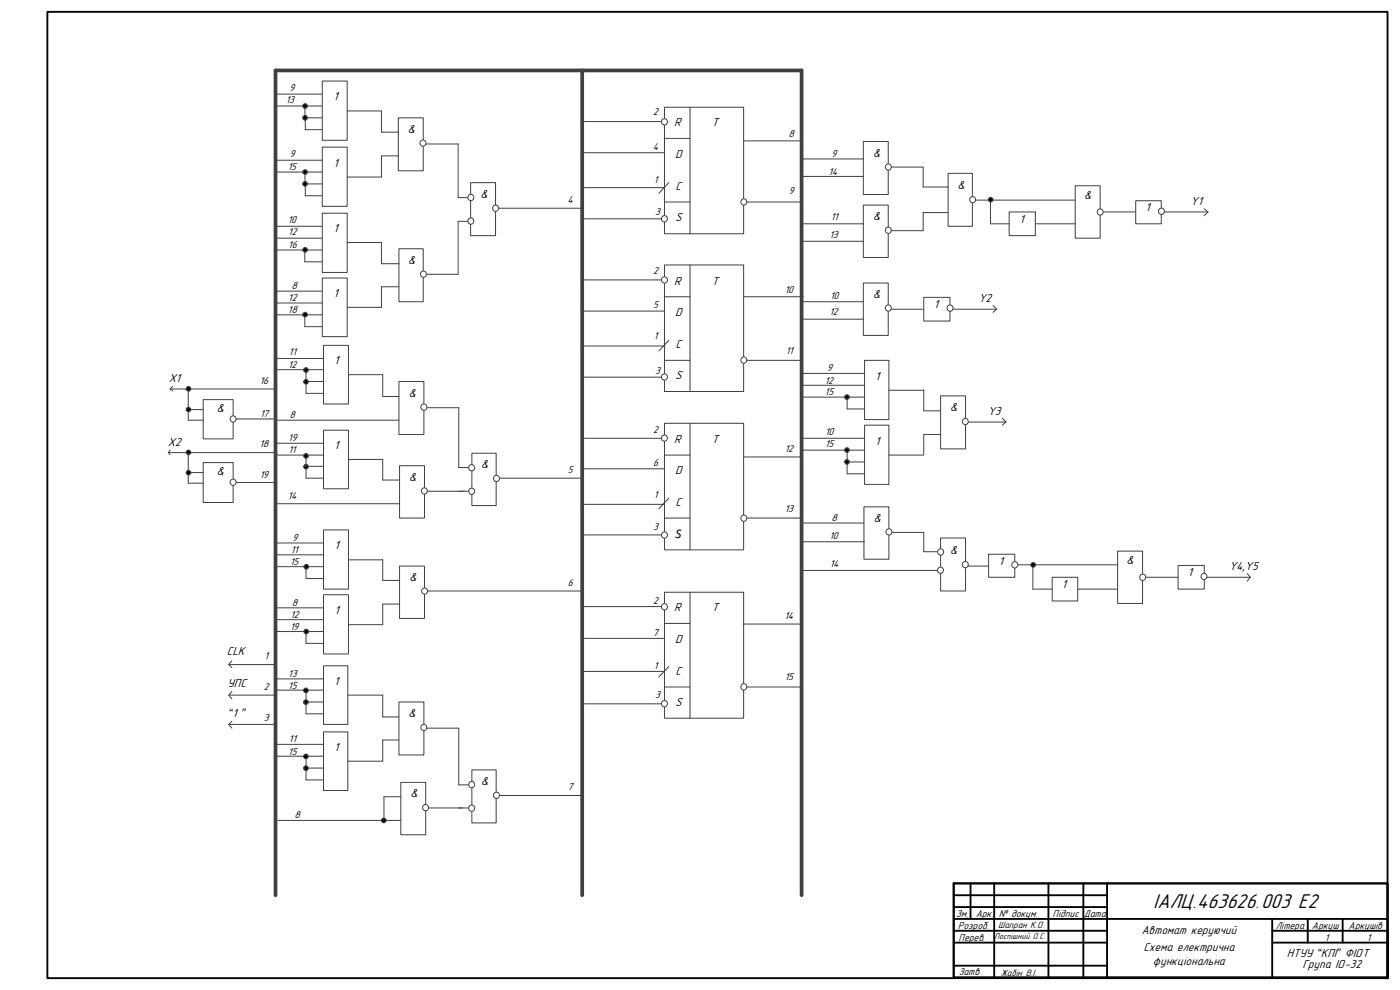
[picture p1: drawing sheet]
<svg xmlns="http://www.w3.org/2000/svg" width="594mm" height="420mm" viewBox="0 0 594 420" stroke-linecap="round" stroke-linejoin="round" font-family="sans-serif">
<g fill="none" stroke="#404040" stroke-width=".42">
<path d="M246.6 51.6h35.4M210.3 88.4h36.3M246.3 92.9h35.7M315.6 85.7h25.2M467 90h15.1M493.2 90h19.6M511.2 88.6l1.6 1.4-1.6 1.5M246.6 118.8h35.4M377.3 131.2h14.8M315.6 152.9h25.2M99.5 177.8h16.9M247.6 160.1h35.8"/>
<path d="M410.1 179.1h16.9M425.4 177.5l1.6 1.6-1.6 1.3M246.6 199h35.4M247.6 186h35.8M99.5 204.8h16.9M210.6 202.9h36.5M246.6 214h35.4M315.6 219.9h25.2M247.1 227h35.5M246.6 257.4h35.4M247.6 298.7h35.8M315.6 291.6h25.2"/>
<path d="M210.6 337.6h36.5"/>
</g>
<g fill="none" stroke="#000" stroke-width=".79">
<path d="M404.8 374.9h184.2v40h-184.2zM404.8 379.9h65.1M412 374.9v15.1M422 374.9v40M445 374.9v40M459.8 374.9v40M469.9 374.9v40M404.8 390h183.9M404.8 385h65.1M404.8 395h65.1M540 395h49.2M540 390v24.9"/>
<path d="M555.1 390v10M569.9 390v10M589 395v-390h-568.9v410.1h568.9M404.8 400h65.1M404.8 409.8h65.1M540 400h49"/>
</g>
<path d="M589 395v20.1" fill="none" stroke="#000" stroke-width="1.1"/>
<path d="M136.8 34.4h10.6v25.1h-10.6z" fill-rule="evenodd" fill="#fff"/>
<path d="M116.9 40h19.9M136.8 34.4h10.6v25.1h-10.6zM116.9 45h19.9M129.4 50h7.4M129.4 55h7.4M129.4 45l.2 10M147.4 47.1h14.5" fill="none" stroke="#404040" stroke-width=".42"/>
<circle cx="129.5" cy="45" r="1" fill="#0c0c0c"/>
<circle cx="129.5" cy="45" r="1" fill="none" stroke="#404040" stroke-width=".42"/>
<circle cx="129.5" cy="50" r="1" fill="#0c0c0c"/>
<circle cx="129.5" cy="50" r="1" fill="none" stroke="#404040" stroke-width=".42"/>
<path d="M136.8 62.4h10.6v25.2h-10.6z" fill-rule="evenodd" fill="#fff"/>
<path d="M116.9 68h19.9M116.9 73h19.9M129.4 78.1h7.4M129.4 73l.2 10.1M136.8 62.4h10.6v25.2h-10.6zM147.4 75.1h14.5M129.4 83.1h7.4" fill="none" stroke="#404040" stroke-width=".42"/>
<circle cx="129.5" cy="73" r="1" fill="#0c0c0c"/>
<circle cx="129.5" cy="73" r="1" fill="none" stroke="#404040" stroke-width=".42"/>
<circle cx="129.5" cy="78" r="1" fill="#0c0c0c"/>
<circle cx="129.5" cy="78" r="1" fill="none" stroke="#404040" stroke-width=".42"/>
<path d="M136.8 90.5h10.6v25.1h-10.6z" fill-rule="evenodd" fill="#fff"/>
<path d="M116.9 96h19.9M136.8 90.5h10.6v25.1h-10.6zM116.9 101.1h19.9M116.9 106.1h19.9M129.4 106.1v5h7.4M147.4 102.9h14.5" fill="none" stroke="#404040" stroke-width=".42"/>
<circle cx="129.5" cy="106" r="1" fill="#0c0c0c"/>
<circle cx="129.5" cy="106" r="1" fill="none" stroke="#404040" stroke-width=".42"/>
<path d="M136.8 118h10.6v24.9h-10.6z" fill-rule="evenodd" fill="#fff"/>
<path d="M136.8 118h10.6v24.9h-10.6zM116.9 123.6h19.9M116.9 128.6h19.9M116.9 133.6h19.9M129.4 133.6v5h7.4M147.4 130.4h14.5" fill="none" stroke="#404040" stroke-width=".42"/>
<circle cx="129.5" cy="133.5" r="1" fill="#0c0c0c"/>
<circle cx="129.5" cy="133.5" r="1" fill="none" stroke="#404040" stroke-width=".42"/>
<path d="M169.1 50h10.6v22.5h-10.6z" fill-rule="evenodd" fill="#fff"/>
<path d="M161.9 56.1h7.2M169.1 50h10.6v22.5h-10.6zM161.9 66.1h7.2" fill="none" stroke="#404040" stroke-width=".42"/>
<path d="M169.3 105.6h10.4v22.5h-10.4z" fill-rule="evenodd" fill="#fff"/>
<path d="M161.9 111.9h7.4M169.3 105.6h10.4v22.5h-10.4zM161.9 121.7h7.4" fill="none" stroke="#404040" stroke-width=".42"/>
<path d="M199.8 77.5h10.5v22.5h-10.5z" fill-rule="evenodd" fill="#fff"/>
<path d="M199.8 77.5h10.5v22.5h-10.5z" fill="none" stroke="#404040" stroke-width=".42"/>
<circle cx="210.4" cy="88.4" r="1.31" fill="#fff"/>
<g fill="none" stroke="#404040" stroke-width=".42">
<path d="M194.5 93.9h5.3M194.5 83.9h5.3"/>
<circle cx="210.4" cy="88.4" r="1.31"/>
</g>
<circle cx="199.9" cy="83.8" r="1.31" fill="#fff"/>
<circle cx="199.9" cy="83.8" r="1.31" fill="none" stroke="#404040" stroke-width=".42"/>
<circle cx="199.9" cy="93.8" r="1.31" fill="#fff"/>
<g fill="none" stroke="#404040" stroke-width=".42">
<path d="M161.9 47.1v9M161.9 66.1v9M179.9 61.1h14.8M194.5 61.4v22.5M194.5 93.9v22.5h-14.8M161.9 102.9v9M161.9 121.7v8.7"/>
<circle cx="199.9" cy="93.8" r="1.31"/>
</g>
<circle cx="179.8" cy="116.4" r="1.31" fill="#fff"/>
<circle cx="179.8" cy="116.4" r="1.31" fill="none" stroke="#404040" stroke-width=".42"/>
<circle cx="179.6" cy="60.7" r="1.31" fill="#fff"/>
<circle cx="179.6" cy="60.7" r="1.31" fill="none" stroke="#404040" stroke-width=".42"/>
<path d="M137.3 146.6h10.6v24.8h-10.6z" fill-rule="evenodd" fill="#fff"/>
<path d="M117.5 152.1h19.8M117.5 156.9h19.8M129.9 156.9v10.1h7.4M137.3 146.6h10.6v24.8h-10.6zM147.9 159h14.6M129.9 161.9h7.4" fill="none" stroke="#404040" stroke-width=".42"/>
<circle cx="129.9" cy="157" r="1" fill="#0c0c0c"/>
<circle cx="129.9" cy="157" r="1" fill="none" stroke="#404040" stroke-width=".42"/>
<circle cx="129.9" cy="162" r="1" fill="#0c0c0c"/>
<g fill="none" stroke="#404040" stroke-width=".42">
<path d="M117.7 178.3h44.8"/>
<circle cx="129.9" cy="162" r="1"/>
</g>
<path d="M137.3 182.6h10.6v24.8h-10.6z" fill-rule="evenodd" fill="#fff"/>
<path d="M117.5 188.1h19.8M117.5 193.1h19.8M137.3 182.6h10.6v24.8h-10.6zM137.3 197.9h-7.4v5h7.4M147.9 195h14.6" fill="none" stroke="#404040" stroke-width=".42"/>
<circle cx="129.9" cy="198" r="1" fill="#0c0c0c"/>
<circle cx="129.9" cy="198" r="1" fill="none" stroke="#404040" stroke-width=".42"/>
<path d="M169.3 161.9h10.6v22.5h-10.6z" fill-rule="evenodd" fill="#fff"/>
<path d="M162.5 178.3h6.8M162.5 168.3h6.8M169.3 161.9h10.6v22.5h-10.6z" fill="none" stroke="#404040" stroke-width=".42"/>
<path d="M169.6 197.6h10.6v22.3h-10.6z" fill-rule="evenodd" fill="#fff"/>
<path d="M162.5 159v9.3M180.4 173h14.3v25.4M162.5 195v8.7h7.1M169.6 197.6h10.6v22.3h-10.6zM117.7 213.8h51.9M180.2 208.5h16.6" fill="none" stroke="#404040" stroke-width=".42"/>
<circle cx="180.2" cy="208.4" r="1.31" fill="#fff"/>
<circle cx="180.2" cy="208.4" r="1.31" fill="none" stroke="#404040" stroke-width=".42"/>
<circle cx="180" cy="172.7" r="1.31" fill="#fff"/>
<g fill="none" stroke="#404040" stroke-width=".42">
<path d="M129.9 193.1v4.8"/>
<circle cx="180" cy="172.7" r="1.31"/>
</g>
<circle cx="129.9" cy="193.5" r="1" fill="#0c0c0c"/>
<circle cx="129.9" cy="193.5" r="1" fill="none" stroke="#404040" stroke-width=".42"/>
<path d="M200.3 192.4h10.3v22.2h-10.3z" fill-rule="evenodd" fill="#fff"/>
<path d="M200.3 192.4h10.3v22.2h-10.3z" fill="none" stroke="#404040" stroke-width=".42"/>
<circle cx="210.8" cy="203" r="1.31" fill="#fff"/>
<g fill="none" stroke="#404040" stroke-width=".42">
<path d="M194.7 198.4h5.6M194.7 208.5h5.6"/>
<circle cx="210.8" cy="203" r="1.31"/>
</g>
<circle cx="200.3" cy="198.5" r="1.31" fill="#fff"/>
<circle cx="200.3" cy="198.5" r="1.31" fill="none" stroke="#404040" stroke-width=".42"/>
<circle cx="200.3" cy="208.5" r="1.31" fill="#fff"/>
<circle cx="200.3" cy="208.5" r="1.31" fill="none" stroke="#404040" stroke-width=".42"/>
<path d="M137.3 224.9h10.6v25.1h-10.6z" fill-rule="evenodd" fill="#fff"/>
<path d="M117.5 230.5h19.8M117.5 235.5h19.8M137.3 224.9h10.6v25.1h-10.6zM147.9 237.6h14.6M117.5 240.5h19.8M129.9 240.5v5h7.4" fill="none" stroke="#404040" stroke-width=".42"/>
<circle cx="130" cy="240.5" r="1" fill="#0c0c0c"/>
<circle cx="130" cy="240.5" r="1" fill="none" stroke="#404040" stroke-width=".42"/>
<path d="M137.3 252.4h10.6v25.1h-10.6z" fill-rule="evenodd" fill="#fff"/>
<path d="M117.5 258h19.8M137.3 252.4h10.6v25.1h-10.6zM117.5 263h19.8M117.5 268h19.8M129.9 268v5h7.4M147.9 265.1h14.6" fill="none" stroke="#404040" stroke-width=".42"/>
<circle cx="130" cy="268" r="1" fill="#0c0c0c"/>
<circle cx="130" cy="268" r="1" fill="none" stroke="#404040" stroke-width=".42"/>
<path d="M169.6 240.2h10.6v22.3h-10.6z" fill-rule="evenodd" fill="#fff"/>
<path d="M162.5 237.6v8.7h7.1M169.6 240.2h10.6v22.3h-10.6zM169.6 256.4h-7.1v8.7M180.2 250.8h66.9" fill="none" stroke="#404040" stroke-width=".42"/>
<circle cx="180.3" cy="250.9" r="1.31" fill="#fff"/>
<circle cx="180.3" cy="250.9" r="1.31" fill="none" stroke="#404040" stroke-width=".42"/>
<path d="M137.3 282.6h10.3v24.8h-10.3z" fill-rule="evenodd" fill="#fff"/>
<path d="M117.5 288.1h19.8M117.5 292.9h19.8M129.9 297.9h7.4M129.9 292.9v10h7.4M137.3 282.6h10.3v24.8h-10.3zM147.6 295h14.9" fill="none" stroke="#404040" stroke-width=".42"/>
<circle cx="129.9" cy="293" r="1" fill="#0c0c0c"/>
<circle cx="129.9" cy="293" r="1" fill="none" stroke="#404040" stroke-width=".42"/>
<circle cx="129.9" cy="298" r="1" fill="#0c0c0c"/>
<circle cx="129.9" cy="298" r="1" fill="none" stroke="#404040" stroke-width=".42"/>
<path d="M137.3 310.6h10.3v24.9h-10.3z" fill-rule="evenodd" fill="#fff"/>
<path d="M117.5 315.9h19.8M137.3 310.6h10.3v24.9h-10.3zM117.5 320.9h19.8M129.9 326h7.4M129.9 320.9v10.1h7.4M147.6 323.1h14.9" fill="none" stroke="#404040" stroke-width=".42"/>
<circle cx="129.9" cy="321" r="1" fill="#0c0c0c"/>
<circle cx="129.9" cy="321" r="1" fill="none" stroke="#404040" stroke-width=".42"/>
<circle cx="129.9" cy="326" r="1" fill="#0c0c0c"/>
<circle cx="129.9" cy="326" r="1" fill="none" stroke="#404040" stroke-width=".42"/>
<path d="M169.3 297.9h10.6v22.5h-10.6z" fill-rule="evenodd" fill="#fff"/>
<path d="M169.3 297.9h10.6v22.5h-10.6zM162.5 314.1h6.8M162.5 304.3h6.8" fill="none" stroke="#404040" stroke-width=".42"/>
<path d="M170.1 332.1h10.6v22.2h-10.6z" fill-rule="evenodd" fill="#fff"/>
<path d="M163 338.1h7.1M170.1 332.1h10.6v22.2h-10.6zM163 348.2h7.1" fill="none" stroke="#404040" stroke-width=".42"/>
<path d="M200.3 326.8h10.3v22.4h-10.3z" fill-rule="evenodd" fill="#fff"/>
<path d="M200.3 326.8h10.3v22.4h-10.3z" fill="none" stroke="#404040" stroke-width=".42"/>
<circle cx="210.8" cy="337.5" r="1.31" fill="#fff"/>
<g fill="none" stroke="#404040" stroke-width=".42">
<path d="M194.7 333.1h5.6M194.7 342.9h5.6"/>
<circle cx="210.8" cy="337.5" r="1.31"/>
</g>
<circle cx="200.3" cy="333" r="1.31" fill="#fff"/>
<circle cx="200.3" cy="333" r="1.31" fill="none" stroke="#404040" stroke-width=".42"/>
<circle cx="200.3" cy="343" r="1.31" fill="#fff"/>
<g fill="none" stroke="#404040" stroke-width=".42">
<path d="M162.5 295v9.3M162.5 314.1v9M180.4 309h14.3"/>
<circle cx="200.3" cy="343" r="1.31"/>
</g>
<circle cx="180.7" cy="342.8" r="1.31" fill="#fff"/>
<circle cx="180.7" cy="342.8" r="1.31" fill="none" stroke="#404040" stroke-width=".42"/>
<circle cx="179.9" cy="308.7" r="1.31" fill="#fff"/>
<g fill="none" stroke="#404040" stroke-width=".42">
<path d="M194.7 309v24.1M163 338.1v10.1h-45M181.8 342.9h14.5"/>
<circle cx="179.9" cy="308.7" r="1.31"/>
</g>
<circle cx="162.9" cy="348.2" r="1" fill="#0c0c0c"/>
<circle cx="162.9" cy="348.2" r="1" fill="none" stroke="#404040" stroke-width=".42"/>
<path d="M282 45.5h33.6v53.7h-33.6z" fill-rule="evenodd" fill="#fff"/>
<path d="M282 45.5h33.6v53.7h-33.6zM282 58.7h10.9M292.9 45.5v53.7M282 85.7h10.9" fill="none" stroke="#404040" stroke-width=".42"/>
<circle cx="282.1" cy="51.7" r="1.31" fill="#fff"/>
<circle cx="282.1" cy="51.7" r="1.31" fill="none" stroke="#404040" stroke-width=".42"/>
<circle cx="282.1" cy="92.8" r="1.31" fill="#fff"/>
<g fill="none" stroke="#404040" stroke-width=".42">
<path d="M283.9 77.5l-4.2 4.5"/>
<circle cx="282.1" cy="92.8" r="1.31"/>
</g>
<circle cx="315.8" cy="85.7" r="1.31" fill="#fff"/>
<circle cx="315.8" cy="85.7" r="1.31" fill="none" stroke="#404040" stroke-width=".42"/>
<path d="M282 112.4h33.6v53.8h-33.6z" fill-rule="evenodd" fill="#fff"/>
<path d="M282 112.4h33.6v53.8h-33.6zM292.9 112.4v53.8M282 125.9h10.9M282 152.9h10.9" fill="none" stroke="#404040" stroke-width=".42"/>
<circle cx="282.1" cy="118.8" r="1.31" fill="#fff"/>
<circle cx="282.1" cy="118.8" r="1.31" fill="none" stroke="#404040" stroke-width=".42"/>
<circle cx="282.1" cy="160" r="1.31" fill="#fff"/>
<g fill="none" stroke="#404040" stroke-width=".42">
<path d="M283.9 144.5l-4.2 4.5"/>
<circle cx="282.1" cy="160" r="1.31"/>
</g>
<circle cx="315.8" cy="152.8" r="1.31" fill="#fff"/>
<circle cx="315.8" cy="152.8" r="1.31" fill="none" stroke="#404040" stroke-width=".42"/>
<path d="M282 179.7h33.6v53.7h-33.6z" fill-rule="evenodd" fill="#fff"/>
<path d="M282 179.7h33.6v53.7h-33.6zM292.9 179.7v53.7M282 193.1h10.9M282 219.9h10.9" fill="none" stroke="#404040" stroke-width=".42"/>
<circle cx="282.1" cy="185.9" r="1.31" fill="#fff"/>
<circle cx="282.1" cy="185.9" r="1.31" fill="none" stroke="#404040" stroke-width=".42"/>
<circle cx="282.1" cy="227.1" r="1.31" fill="#fff"/>
<g fill="none" stroke="#404040" stroke-width=".42">
<path d="M283.9 211.4l-4.2 4.5"/>
<circle cx="282.1" cy="227.1" r="1.31"/>
</g>
<circle cx="315.8" cy="219.9" r="1.31" fill="#fff"/>
<circle cx="315.8" cy="219.9" r="1.31" fill="none" stroke="#404040" stroke-width=".42"/>
<path d="M282 251.4h33.6v53.4h-33.6z" fill-rule="evenodd" fill="#fff"/>
<path d="M282 251.4h33.6v53.4h-33.6zM292.9 251.4v53.4M282 264.6h10.9M282 291.6h10.9" fill="none" stroke="#404040" stroke-width=".42"/>
<circle cx="282.1" cy="257.5" r="1.31" fill="#fff"/>
<circle cx="282.1" cy="257.5" r="1.31" fill="none" stroke="#404040" stroke-width=".42"/>
<circle cx="282.1" cy="298.6" r="1.31" fill="#fff"/>
<g fill="none" stroke="#404040" stroke-width=".42">
<path d="M283.9 282.8l-4.2 4.5"/>
<circle cx="282.1" cy="298.6" r="1.31"/>
</g>
<circle cx="315.8" cy="291.5" r="1.31" fill="#fff"/>
<circle cx="315.8" cy="291.5" r="1.31" fill="none" stroke="#404040" stroke-width=".42"/>
<path d="M247.1 29.9v350M116.9 379.9v-350h223.4v350" fill="none" stroke="#404040" stroke-width="1.6"/>
<path d="M86.3 169.6h12.7v16.7h-12.7z" fill-rule="evenodd" fill="#fff"/>
<path d="M79.9 164.8v13.5M86.3 169.6h12.7v16.7h-12.7z" fill="none" stroke="#404040" stroke-width=".42"/>
<circle cx="99" cy="177.8" r="1.31" fill="#fff"/>
<g fill="none" stroke="#404040" stroke-width=".42">
<path d="M79.9 178.3h6.4M80.2 173.8h6.1"/>
<circle cx="99" cy="177.8" r="1.31"/>
</g>
<path d="M86.3 196.3h12.7v17h-12.7z" fill-rule="evenodd" fill="#fff"/>
<path d="M79.9 191.6v13.5M86.3 196.3h12.7v17h-12.7z" fill="none" stroke="#404040" stroke-width=".42"/>
<circle cx="99" cy="204.6" r="1.31" fill="#fff"/>
<g fill="none" stroke="#404040" stroke-width=".42">
<path d="M315.6 59.8h25.2M246.6 64.8h35.4M246.9 79.6h35.1M246.6 132h35.4M315.6 125.9h25.4M246.6 146.8h35.4M72.2 165.1h44.7M73.3 164l-1.1 1.1 1.1 .8M71.4 192.1h45M72.2 191l-.8 1.1 .8 .8M315.6 193.9h25.2M79.9 205.1h6.4"/>
<path d="M80.2 200.6h6.1M246.6 270.9h35.4M315.4 264.8h25.1M247.1 285h34.9"/>
<circle cx="99" cy="204.6" r="1.31"/>
</g>
<circle cx="80" cy="165" r="1" fill="#0c0c0c"/>
<circle cx="80" cy="165" r="1" fill="none" stroke="#404040" stroke-width=".42"/>
<circle cx="80" cy="192" r="1" fill="#0c0c0c"/>
<circle cx="80" cy="192" r="1" fill="none" stroke="#404040" stroke-width=".42"/>
<circle cx="80" cy="173.8" r="1" fill="#0c0c0c"/>
<circle cx="80" cy="173.8" r="1" fill="none" stroke="#404040" stroke-width=".42"/>
<circle cx="80" cy="200.6" r="1" fill="#0c0c0c"/>
<g fill="none" stroke="#404040" stroke-width=".42">
<path d="M97.1 282h19.8M97.1 295h19.8M98.4 280.5l-1.3 1.5 1.3 1.4M98.4 293.4l-1.3 1.6 1.3 1.6M97.1 307.4h19.8M98.4 306.1l-1.3 1.3 1.3 1.6"/>
<circle cx="80" cy="200.6" r="1"/>
</g>
<path d="M366.4 60.1h10.6v22.5h-10.6z" fill-rule="evenodd" fill="#fff"/>
<path d="M366.4 60.1h10.6v22.5h-10.6zM377.6 70.9h14.2" fill="none" stroke="#404040" stroke-width=".42"/>
<circle cx="377.1" cy="70.9" r="1.31" fill="#fff"/>
<circle cx="377.1" cy="70.9" r="1.31" fill="none" stroke="#404040" stroke-width=".42"/>
<path d="M366.4 87h10.6v22.3h-10.6z" fill-rule="evenodd" fill="#fff"/>
<path d="M366.4 87h10.6v22.3h-10.6zM377.6 97.9h14.2" fill="none" stroke="#404040" stroke-width=".42"/>
<circle cx="377.1" cy="97.7" r="1.31" fill="#fff"/>
<g fill="none" stroke="#404040" stroke-width=".42">
<path d="M341 95h25.4"/>
<circle cx="377.1" cy="97.7" r="1.31"/>
</g>
<path d="M402.4 73.6h10.3v22.4h-10.3z" fill-rule="evenodd" fill="#fff"/>
<path d="M402.4 73.6h10.3v22.4h-10.3z" fill="none" stroke="#404040" stroke-width=".42"/>
<circle cx="412.9" cy="84.7" r="1.31" fill="#fff"/>
<g fill="none" stroke="#404040" stroke-width=".42">
<path d="M391.8 79.4h10.6M402.4 90.2h-10.6v7.7M414.1 84.9h42.3"/>
<circle cx="412.9" cy="84.7" r="1.31"/>
</g>
<path d="M456.4 78.8h10.6v22.3h-10.6z" fill-rule="evenodd" fill="#fff"/>
<path d="M456.4 78.8h10.6v22.3h-10.6z" fill="none" stroke="#404040" stroke-width=".42"/>
<path d="M428.4 90h11.1v10h-11.1z" fill-rule="evenodd" fill="#fff"/>
<path d="M340.3 67.5h26.1M340.3 74.9h26.1M391.8 70.9v8.5M420.4 84.9v10.1h8M428.4 90h11.1v10h-11.1zM439.5 95h16.9M341 102.4h25.4" fill="none" stroke="#404040" stroke-width=".42"/>
<circle cx="420.5" cy="84.7" r="1" fill="#0c0c0c"/>
<circle cx="420.5" cy="84.7" r="1" fill="none" stroke="#404040" stroke-width=".42"/>
<circle cx="467" cy="90" r="1.31" fill="#fff"/>
<circle cx="467" cy="90" r="1.31" fill="none" stroke="#404040" stroke-width=".42"/>
<path d="M482.1 85.2h10.8v9.8h-10.8z" fill-rule="evenodd" fill="#fff"/>
<path d="M482.1 85.2h10.8v9.8h-10.8z" fill="none" stroke="#404040" stroke-width=".42"/>
<circle cx="493" cy="89.6" r="1.31" fill="#fff"/>
<circle cx="493" cy="89.6" r="1.31" fill="none" stroke="#404040" stroke-width=".42"/>
<path d="M366.4 120.1h10.6v22.2h-10.6z" fill-rule="evenodd" fill="#fff"/>
<path d="M366.4 120.1h10.6v22.2h-10.6z" fill="none" stroke="#404040" stroke-width=".42"/>
<circle cx="377.1" cy="130.7" r="1.31" fill="#fff"/>
<g fill="none" stroke="#404040" stroke-width=".42">
<path d="M341 128.1h25.4M341 135.5h25.4M403.5 131.2h19.6M421.5 129.6l1.6 1.6-1.6 1.4"/>
<circle cx="377.1" cy="130.7" r="1.31"/>
</g>
<path d="M392.1 126.2h11.1v10.1h-11.1z" fill-rule="evenodd" fill="#fff"/>
<path d="M392.1 126.2h11.1v10.1h-11.1z" fill="none" stroke="#404040" stroke-width=".42"/>
<circle cx="403.3" cy="130.8" r="1.31" fill="#fff"/>
<circle cx="403.3" cy="130.8" r="1.31" fill="none" stroke="#404040" stroke-width=".42"/>
<path d="M367 152.9h10.3v25.2h-10.3z" fill-rule="evenodd" fill="#fff"/>
<path d="M340.3 158.5h26.7M367 152.9h10.3v25.2h-10.3zM340.3 163.5h26.7M340.3 168.5h26.7M359.6 168.5v5.1h7.4M377.3 165.6h14.8" fill="none" stroke="#404040" stroke-width=".42"/>
<circle cx="359.5" cy="168.5" r="1" fill="#0c0c0c"/>
<circle cx="359.5" cy="168.5" r="1" fill="none" stroke="#404040" stroke-width=".42"/>
<path d="M367 180.4h10.3v25.2h-10.3z" fill-rule="evenodd" fill="#fff"/>
<path d="M340.3 186h26.7M340.3 191h26.7M359.6 196.1h7.4M359.6 190.8v10.3h7.4M367 180.4h10.3v25.2h-10.3zM377.3 193.1h14.8" fill="none" stroke="#404040" stroke-width=".42"/>
<circle cx="359.5" cy="196" r="1" fill="#0c0c0c"/>
<circle cx="359.5" cy="196" r="1" fill="none" stroke="#404040" stroke-width=".42"/>
<path d="M399.3 168h10.5v22.5h-10.5z" fill-rule="evenodd" fill="#fff"/>
<path d="M392.1 165.4v9h7.2M399.3 168h10.5v22.5h-10.5zM399.3 184.4h-7.2v8.5" fill="none" stroke="#404040" stroke-width=".42"/>
<circle cx="409.8" cy="178.9" r="1.31" fill="#fff"/>
<circle cx="409.8" cy="178.9" r="1.31" fill="none" stroke="#404040" stroke-width=".42"/>
<circle cx="359.5" cy="191" r="1" fill="#0c0c0c"/>
<g fill="none" stroke="#404040" stroke-width=".42">
<path d="M485 245h15.1M511.4 245h19.4M529.4 243.4l1.4 1.6-1.4 1.6"/>
<circle cx="359.5" cy="191" r="1"/>
</g>
<path d="M366.7 215.1h10.6v22.2h-10.6z" fill-rule="evenodd" fill="#fff"/>
<path d="M366.7 215.1h10.6v22.2h-10.6zM377.8 226h14.3" fill="none" stroke="#404040" stroke-width=".42"/>
<circle cx="377.4" cy="225.7" r="1.31" fill="#fff"/>
<circle cx="377.4" cy="225.7" r="1.31" fill="none" stroke="#404040" stroke-width=".42"/>
<path d="M399.3 228.3h10.5v22.5h-10.5z" fill-rule="evenodd" fill="#fff"/>
<path d="M399.3 228.3h10.5v22.5h-10.5z" fill="none" stroke="#404040" stroke-width=".42"/>
<circle cx="409.8" cy="239.6" r="1.31" fill="#fff"/>
<g fill="none" stroke="#404040" stroke-width=".42">
<path d="M432.1 239.7h42.3"/>
<circle cx="409.8" cy="239.6" r="1.31"/>
</g>
<path d="M474.4 233.9h10.6v22.2h-10.6z" fill-rule="evenodd" fill="#fff"/>
<path d="M474.4 233.9h10.6v22.2h-10.6z" fill="none" stroke="#404040" stroke-width=".42"/>
<path d="M446.6 245h10.9v10.1h-10.9z" fill-rule="evenodd" fill="#fff"/>
<path d="M392.1 226v8.2M438.4 239.7v10.3h8.2M446.6 245h10.9v10.1h-10.9zM457.5 250h16.9" fill="none" stroke="#404040" stroke-width=".42"/>
<circle cx="438.6" cy="239.7" r="1" fill="#0c0c0c"/>
<circle cx="438.6" cy="239.7" r="1" fill="none" stroke="#404040" stroke-width=".42"/>
<circle cx="485.1" cy="245" r="1.31" fill="#fff"/>
<circle cx="485.1" cy="245" r="1.31" fill="none" stroke="#404040" stroke-width=".42"/>
<path d="M500.1 240h11.1v10h-11.1z" fill-rule="evenodd" fill="#fff"/>
<path d="M500.1 240h11.1v10h-11.1z" fill="none" stroke="#404040" stroke-width=".42"/>
<circle cx="511.1" cy="244.6" r="1.31" fill="#fff"/>
<g fill="none" stroke="#404040" stroke-width=".42">
<path d="M340.3 222h26.4M340.3 229.9h26.7M392.1 234.2h7.2M340.8 242.1h58.5"/>
<circle cx="511.1" cy="244.6" r="1.31"/>
</g>
<path d="M419.6 235.2h11.1v9.8h-11.1z" fill-rule="evenodd" fill="#fff"/>
<path d="M419.6 235.2h11.1v9.8h-11.1z" fill="none" stroke="#404040" stroke-width=".42"/>
<circle cx="430.8" cy="239.7" r="1.31" fill="#fff"/>
<g fill="none" stroke="#404040" stroke-width=".42">
<path d="M410.9 240.2h8.7"/>
<circle cx="430.8" cy="239.7" r="1.31"/>
</g>
<circle cx="399.3" cy="234.2" r="1.31" fill="#fff"/>
<circle cx="399.3" cy="234.2" r="1.31" fill="none" stroke="#404040" stroke-width=".42"/>
<circle cx="399.3" cy="242" r="1.31" fill="#fff"/>
<circle cx="399.3" cy="242" r="1.31" fill="none" stroke="#404040" stroke-width=".42"/>
<text font-size="8.9" x="489.4" y="385.5">ІАЛЦ.463626.003 Е2</text>
<text font-size="5.6" x="286.7" y="228.3">S</text>
<g font-size="5.2">
<text x="141.5" y="42.6">1</text>
<text x="286.2" y="53.6">R</text>
<text x="302.2" y="53.6">T</text>
<text x="173" y="56.4">&amp;</text>
<text x="141.5" y="70.7">1</text>
<text x="286.6" y="67.1">D</text>
<text x="370.5" y="66.5">&amp;</text>
<text x="286.8" y="80.5">C</text>
<text x="406.3" y="80.4">&amp;</text>
<text x="203.8" y="84">&amp;</text>
<text x="460" y="84.5">&amp;</text>
<text x="486.2" y="89.5">1</text>
<text x="505.4" y="87">Y1</text>
<text x="286.6" y="93.9">S</text>
<text x="370.5" y="93.4">&amp;</text>
<text x="432.7" y="94.5">1</text>
<text x="141.5" y="98.7">1</text>
<text x="173.2" y="112">&amp;</text>
<text x="286.2" y="120.7">R</text>
<text x="302.2" y="120.7">T</text>
<text x="141.5" y="126.2">1</text>
<text x="370.5" y="126.4">&amp;</text>
<text x="396.4" y="130.7">1</text>
<text x="415.3" y="128.1">Y2</text>
<text x="286.6" y="134.2">D</text>
<text x="286.8" y="147.6">C</text>
<text x="141.9" y="154.7">1</text>
<text x="71.6" y="162">X1</text>
<text x="286.6" y="161">S</text>
<text x="371.5" y="161.2">1</text>
<text x="173.3" y="168.4">&amp;</text>
<text x="92" y="174.8">&amp;</text>
<text x="403.2" y="174.5">&amp;</text>
<text x="419.3" y="176">Y3</text>
<text x="71.3" y="189.5">X2</text>
<text x="141.9" y="190.7">1</text>
<text x="286.2" y="187.9">R</text>
<text x="302.2" y="187.9">T</text>
<text x="371.5" y="188.7">1</text>
<text x="92" y="201.7">&amp;</text>
<text x="204.2" y="198.7">&amp;</text>
<text x="286.6" y="201.3">D</text>
<text x="173.5" y="204">&amp;</text>
<text x="286.8" y="214.7">C</text>
<text x="370.7" y="221.4">&amp;</text>
<text x="142" y="233.2">1</text>
<text x="403.2" y="235.3">&amp;</text>
<text x="423.9" y="239.6">1</text>
<text x="478.1" y="239.5">&amp;</text>
<text x="504.2" y="244.5">1</text>
<text x="521.7" y="242">Y4,Y5</text>
<text x="173.7" y="246.5">&amp;</text>
<text x="450.7" y="249.5">1</text>
<text x="142" y="260.7">1</text>
<text x="286.2" y="259.4">R</text>
<text x="302.2" y="259.4">T</text>
<text x="286.6" y="272.8">D</text>
<text x="96.3" y="278">CLK</text>
<text x="286.8" y="286.3">C</text>
<text x="96.6" y="291.5">УПС</text>
<text x="141.8" y="290.6">1</text>
<text x="286.6" y="299.7">S</text>
<text x="173.3" y="304.4">&amp;</text>
<text x="141.8" y="318.7">1</text>
<text x="204.2" y="333.2">&amp;</text>
<text x="174.1" y="338.4">&amp;</text>
<text x="410.1" y="389.4">.</text>
<text x="417" y="399.4">.</text>
<text x="484.5" y="396.5">Автомат керуючий</text>
<text x="485.3" y="403.5">Схема електрична</text>
<text x="546.2" y="406">НТУУ “КПІ” ФІОТ</text>
<text x="489.4" y="409.4">функціональна</text>
<text x="552.8" y="410.9">Група ІО-32</text>
</g>
<text font-size="4.9" x="97" y="304.5">“1 ”</text>
<g font-size="4.5">
<text x="122.9" y="38.8">9</text>
<text x="121.4" y="43.8">13</text>
<text x="277.3" y="48.8">2</text>
<text x="334.6" y="58">8</text>
<text x="277.1" y="63.8">4</text>
<text x="123.1" y="66.8">9</text>
<text x="352.9" y="66.8">9</text>
<text x="122.2" y="72.3">15</text>
<text x="277.6" y="77.8">1</text>
<text x="351.7" y="74.3">14</text>
<text x="334.9" y="82.3">9</text>
<text x="240.8" y="86.3">4</text>
<text x="122.2" y="94.8">10</text>
<text x="278.1" y="91.3">3</text>
<text x="352.7" y="93.5">11</text>
<text x="122.4" y="99.8">12</text>
<text x="352" y="101">13</text>
<text x="122.4" y="105.3">16</text>
<text x="277.3" y="116.3">2</text>
<text x="123.7" y="122.8">8</text>
<text x="333.2" y="124.5">10</text>
<text x="122.4" y="127.8">12</text>
<text x="277.3" y="130.8">5</text>
<text x="352.4" y="126.8">10</text>
<text x="122.2" y="132.8">18</text>
<text x="352" y="133.8">12</text>
<text x="277.6" y="143.8">1</text>
<text x="122.7" y="150.8">11</text>
<text x="333.6" y="150.3">11</text>
<text x="122.3" y="156.3">12</text>
<text x="278.1" y="158.8">3</text>
<text x="351.2" y="157.5">9</text>
<text x="110.3" y="163">16</text>
<text x="350.1" y="162.8">12</text>
<text x="350.2" y="167.8">15</text>
<text x="110.4" y="176.8">17</text>
<text x="122.9" y="177.3">8</text>
<text x="277.3" y="183.8">2</text>
<text x="350.3" y="184.8">10</text>
<text x="110.1" y="189.5">18</text>
<text x="122.4" y="187.3">19</text>
<text x="350.3" y="189.8">15</text>
<text x="122.5" y="192.3">11</text>
<text x="277.3" y="197.8">6</text>
<text x="333.2" y="192">12</text>
<text x="110.3" y="202.8">19</text>
<text x="241" y="200.8">5</text>
<text x="122.1" y="211.9">14</text>
<text x="277.6" y="211.3">1</text>
<text x="333.2" y="217.3">13</text>
<text x="352.9" y="221.1">8</text>
<text x="277.3" y="224.8">3</text>
<text x="124.1" y="229.8">9</text>
<text x="352" y="228.8">10</text>
<text x="123.2" y="239.8">15</text>
<text x="123.5" y="234.8">11</text>
<text x="352.2" y="240.8">14</text>
<text x="241" y="248.8">6</text>
<text x="123.9" y="257.3">8</text>
<text x="277.3" y="256.3">2</text>
<text x="123.3" y="262.3">12</text>
<text x="333" y="262.8">14</text>
<text x="123.2" y="267.3">19</text>
<text x="277.3" y="269.8">7</text>
<text x="112.3" y="279.9">1</text>
<text x="122.4" y="287.3">13</text>
<text x="277.6" y="283.8">1</text>
<text x="112" y="292.9">2</text>
<text x="122.4" y="292.3">15</text>
<text x="333.2" y="288.8">15</text>
<text x="278.1" y="296.3">3</text>
<text x="112" y="305.9">3</text>
<text x="122.7" y="314.8">11</text>
<text x="122.4" y="320.3">15</text>
<text x="241" y="335.3">7</text>
<text x="124.9" y="347">8</text>
<text x="405.8" y="389.2">Зм</text>
<text x="414.2" y="389.2">Арк.</text>
<text x="423.9" y="389.2">№ докум.</text>
<text x="446.8" y="389.2">Підпис</text>
<text x="460" y="389.2">Дата</text>
<text x="406.6" y="394.2">Розроб.</text>
<text x="541.6" y="394.2">Літера</text>
<text x="556.9" y="394.2">Аркуш</text>
<text x="572.4" y="394.2">Аркушів</text>
<text x="406.9" y="399.2">Перев</text>
<text x="562.4" y="399.2">1</text>
<text x="580.2" y="399.3">1</text>
<text x="406.9" y="413.9">Затв.</text>
</g>
<g font-size="4.1">
<text x="423.7" y="393.7">Шапран К.О.</text>
<text x="424.8" y="414.1">Жабін В.І.</text>
</g>
<text font-size="3.7" x="422.2" y="398.6">Поспішний О.С.</text>
</svg>
